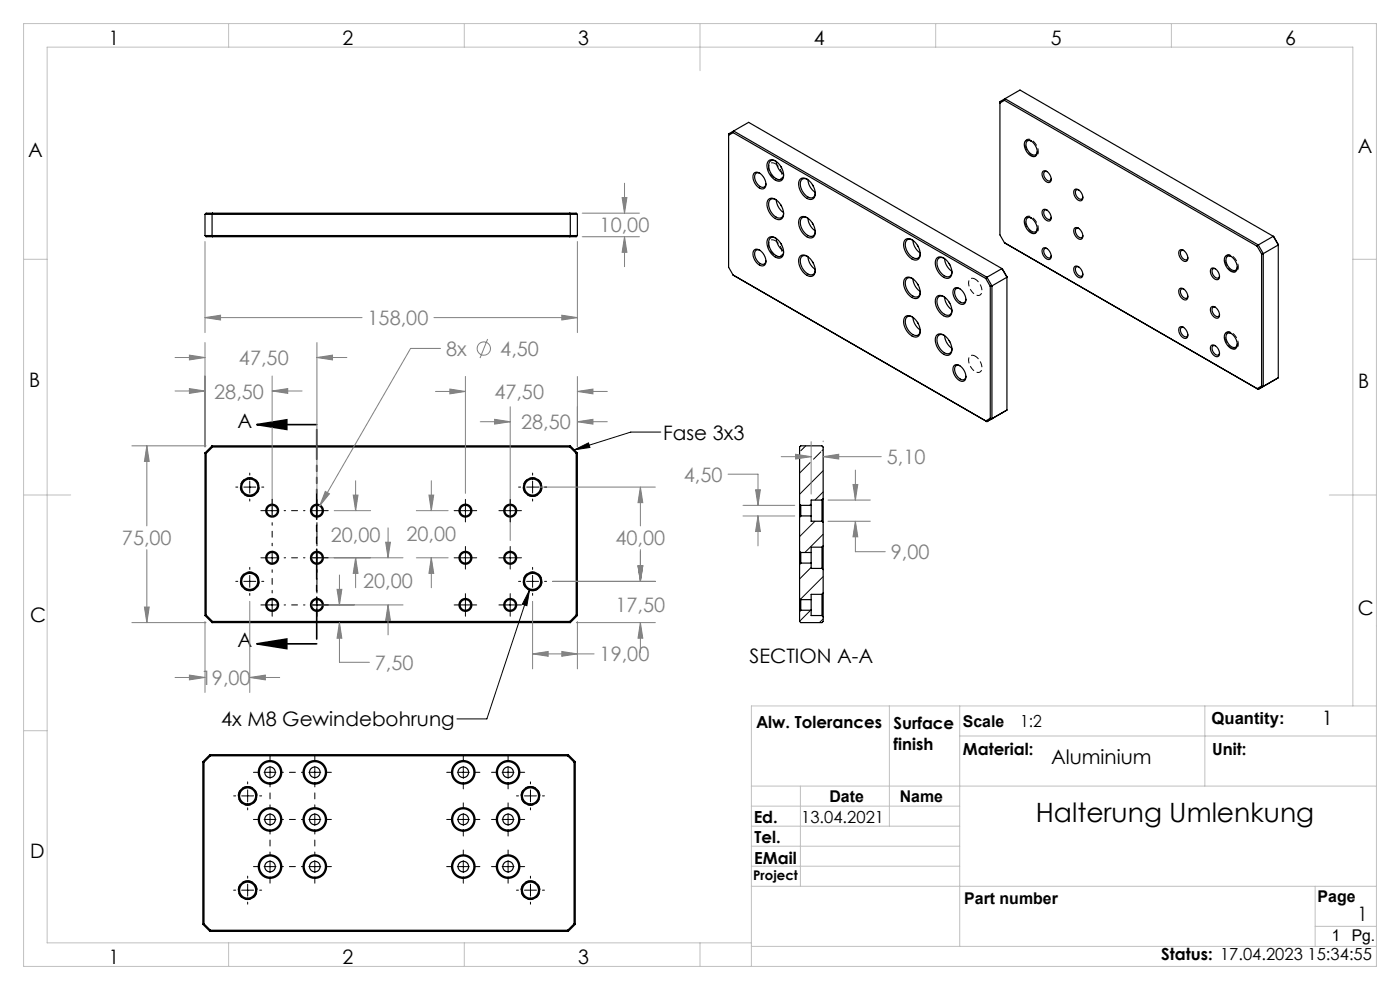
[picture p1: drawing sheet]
<svg xmlns="http://www.w3.org/2000/svg" width="297mm" height="210mm" viewBox="0 0 297 210" stroke-linecap="round" stroke-linejoin="round" font-family="sans-serif">
<g fill="none" stroke="#000" stroke-width=".25">
<path d="M155.5 28.1l-.9 .6M155.5 28.1l53.6 31M155.6 27.8l-1 .6v28.3l.9 1.6 53.9 31.1M155.6 27.8l-.1 .3M155.6 27.8l53.8 31M155.6 27.8l3.2-1.8 53.8 31M160 36.8a1.2 1.2 0 0 1 1.7 .4 2.19 2.19 0 0 1 .5 2.7 1.69 1.69 0 0 1-2.2-1.2l-.3-1zM161.2 36.8a.79 .79 0 0 0-1 .1 .79 .79 0 0 0-.1 1 1.99 1.99 0 0 0 2 1.8l.4-.7M163 34.1a1.79 1.79 0 0 1 2.5 1 2.47 2.47 0 0 1 .2 3.2 2.2 2.2 0 0 1-2.5-1.4 2.55 2.55 0 0 1-.2-2.8zM164.6 34.2a.98 .98 0 0 0-1.2 0 .98 .98 0 0 0-.3 1.1 3.1 3.1 0 0 0 2.3 2.8l.6-.3 .2-.7M164.7 34.3a3.5 3.5 0 0 0 1.5 2.6M165.6 35.3l.2 .3"/>
<path d="M169.8 38a1.79 1.79 0 0 1 2.4 1 2.47 2.47 0 0 1 .2 3.2 2.2 2.2 0 0 1-2.5-1.4 2.55 2.55 0 0 1-.1-2.8zM171.3 38a.98 .98 0 0 0-1.2 .1 .98 .98 0 0 0-.3 1.1 3.1 3.1 0 0 0 2.3 2.8l.6-.3 .3-.8M171.4 38.1a3.5 3.5 0 0 0 1.5 2.7M172.3 39.2l.2 .3M213.1 21.3l-1 .5M213.1 21.3l53.6 30.9M213.2 20.9l-1.1 .7v28.2l1 1.7 53.8 31.1M213.2 20.9l53.7 31.1M213.2 20.9l-.1 .4M213.2 20.9l3.2-1.8 53.8 31.1 1 1.6v28.3M217.6 29.8a1.69 1.69 0 0 1 2.2 1.3 1.49 1.49 0 0 1-.3 2.1 2.4 2.4 0 0 1-1.9-3.4zM218.8 29.9a.76 .76 0 0 0-.9 .1 .76 .76 0 0 0-.2 .9 2.15 2.15 0 0 0 1.9 2l.3-.3 .2-.5"/>
<path d="M221.3 36.3a1.62 1.62 0 0 1 1.7 2.1 .73 .73 0 0 1-.7 .3 .73 .73 0 0 1-.7-.4 1.55 1.55 0 0 1-.3-2zM222.1 36.4a.53 .53 0 0 0-.6 .1 .53 .53 0 0 0-.1 .7 1.06 1.06 0 0 0 1.5 1l.1-.3M43.5 45.5v4.5M43.5 45.5l.2-.3h78.5l.3 .3M43.5 45.5h79M43.5 50h79M43.5 50l.2 .2h78.5l.3-.2M45.1 45.2v5M120.9 45.2v5M122.5 45.5v4.5M160 53.1a1.2 1.2 0 0 1 1.7 .4 2.19 2.19 0 0 1 .5 2.7 1.69 1.69 0 0 1-2.2-1.2l-.3-.9zM161.2 53.1a.79 .79 0 0 0-1 .1 .79 .79 0 0 0-.1 1 1.99 1.99 0 0 0 2 1.8l.4-.7"/>
<path d="M163 50.5a1.79 1.79 0 0 1 2.5 .9 2.47 2.47 0 0 1 .2 3.3 2.2 2.2 0 0 1-2.5-1.5 2.55 2.55 0 0 1-.2-2.7zM163 42.3a1.79 1.79 0 0 1 2.5 1 2.47 2.47 0 0 1 .2 3.2 2.2 2.2 0 0 1-2.5-1.5 2.55 2.55 0 0 1-.2-2.7zM164.6 42.3a.98 .98 0 0 0-1.2 0 .98 .98 0 0 0-.3 1.2 3.1 3.1 0 0 0 2.3 2.8l.6-.3 .2-.8M164.6 50.5a.98 .98 0 0 0-1.2 0 .98 .98 0 0 0-.3 1.1 3.1 3.1 0 0 0 2.3 2.8l.6-.2 .2-.8M164.7 42.4a3.5 3.5 0 0 0 1.5 2.7M164.7 50.6a3.5 3.5 0 0 0 1.5 2.7M165.6 43.5l.2 .3M165.6 51.6l.2 .3M169.8 54.3a1.79 1.79 0 0 1 2.4 1 2.47 2.47 0 0 1 .2 3.2 2.2 2.2 0 0 1-2.5-1.4 2.55 2.55 0 0 1-.1-2.8zM169.8 46.2a1.79 1.79 0 0 1 2.4 .9 2.47 2.47 0 0 1 .2 3.3 2.2 2.2 0 0 1-2.5-1.5 2.55 2.55 0 0 1-.1-2.7zM171.3 46.2a.98 .98 0 0 0-1.2 0 .98 .98 0 0 0-.3 1.1 3.1 3.1 0 0 0 2.3 2.9l.6-.3 .3-.8M171.3 54.4a.98 .98 0 0 0-1.2 0 .98 .98 0 0 0-.3 1.1 3.1 3.1 0 0 0 2.3 2.8l.6-.3 .3-.7"/>
<path d="M171.4 46.3a3.5 3.5 0 0 0 1.5 2.7M171.4 54.5a3.5 3.5 0 0 0 1.5 2.6M172.3 47.3l.2 .3M172.3 55.5l.2 .3M192 50.9a1.79 1.79 0 0 1 2.5 .9 2.47 2.47 0 0 1 .2 3.3 2.2 2.2 0 0 1-2.5-1.5 2.55 2.55 0 0 1-.2-2.7zM192 59a1.79 1.79 0 0 1 2.5 1 2.47 2.47 0 0 1 .2 3.2 2.2 2.2 0 0 1-2.5-1.4 2.55 2.55 0 0 1-.2-2.8zM193.6 50.9a.98 .98 0 0 0-1.2 0 .98 .98 0 0 0-.3 1.1 3.1 3.1 0 0 0 2.3 2.8l.6-.2 .2-.8M193.6 59.1a.98 .98 0 0 0-1.2 0 .98 .98 0 0 0-.3 1.1 3.1 3.1 0 0 0 2.3 2.8l.6-.3 .2-.7M193.7 51a3.5 3.5 0 0 0 1.5 2.7M193.7 59.2a3.5 3.5 0 0 0 1.5 2.6M194.6 52l.2 .3M198.7 54.7a1.79 1.79 0 0 1 2.5 1 2.47 2.47 0 0 1 .2 3.2 2.2 2.2 0 0 1-2.5-1.4 2.55 2.55 0 0 1-.2-2.8z"/>
<path d="M200.3 54.8a.98 .98 0 0 0-1.2 0 .98 .98 0 0 0-.3 1.1 3.1 3.1 0 0 0 2.3 2.8l.6-.3 .2-.7M200.4 54.9a3.5 3.5 0 0 0 1.5 2.6M201.3 55.9l.2 .3M209.1 59.1l1 1.6M209.4 58.8l-.3 .3M209.4 58.8l1 1.8M212.6 57l1 1.8-3.2 1.8M212.6 57l-3.2 1.8M212.6 57l1 1.7v28.3l-4.2 2.4M217.6 46.2a1.69 1.69 0 0 1 2.2 1.2 1.49 1.49 0 0 1-.3 2.1 2.4 2.4 0 0 1-1.9-3.3zM218.8 46.2a.76 .76 0 0 0-.9 .1 .76 .76 0 0 0-.2 .9 2.15 2.15 0 0 0 1.9 2l.3-.2 .2-.5M221.3 44.5a1.62 1.62 0 0 1 1.7 2 .73 .73 0 0 1-.7 .4 .73 .73 0 0 1-.7-.5 1.55 1.55 0 0 1-.3-1.9z"/>
<path d="M221.3 52.6a1.62 1.62 0 0 1 1.7 2.1 .73 .73 0 0 1-.7 .4 .73 .73 0 0 1-.7-.5 1.55 1.55 0 0 1-.3-2zM222.1 44.6a.53 .53 0 0 0-.6 .1 .53 .53 0 0 0-.1 .7 1.06 1.06 0 0 0 1.5 1l.1-.3M222.1 52.7a.53 .53 0 0 0-.6 .2 .53 .53 0 0 0-.1 .6 1.06 1.06 0 0 0 1.5 1.1l.1-.3M228 40.2a1.62 1.62 0 0 1 1.7 2 .73 .73 0 0 1-.7 .4 .73 .73 0 0 1-.6-.5 1.55 1.55 0 0 1-.4-1.9zM228 48.3a1.62 1.62 0 0 1 1.7 2.1 .73 .73 0 0 1-.7 .4 .73 .73 0 0 1-.6-.5 1.55 1.55 0 0 1-.4-2zM228 56.5a1.62 1.62 0 0 1 1.7 2.1 .73 .73 0 0 1-.7 .3 .73 .73 0 0 1-.6-.4 1.55 1.55 0 0 1-.4-2zM228.8 40.3a.54 .54 0 0 0-.6 .1 .54 .54 0 0 0 0 .7 1.06 1.06 0 0 0 1.4 1l.1-.3M228.8 48.5a.54 .54 0 0 0-.6 .1 .54 .54 0 0 0 0 .6 1.06 1.06 0 0 0 1.4 1.1l.1-.3M228.8 56.6a.54 .54 0 0 0-.6 .1 .54 .54 0 0 0 0 .7 1.06 1.06 0 0 0 1.4 1l.1-.3M250.3 53a1.62 1.62 0 0 1 1.6 2.1 .73 .73 0 0 1-.6 .4 .73 .73 0 0 1-.7-.5 1.55 1.55 0 0 1-.3-2zM251.1 53.1a.54 .54 0 0 0-.6 .2 .54 .54 0 0 0-.1 .6 1.06 1.06 0 0 0 1.5 1.1l.1-.3M257 56.9a1.62 1.62 0 0 1 1.7 2.1 .73 .73 0 0 1-.7 .3 .73 .73 0 0 1-.7-.4 1.55 1.55 0 0 1-.3-2z"/>
<path d="M257.8 57a.53 .53 0 0 0-.6 .2 .53 .53 0 0 0 0 .6 1.06 1.06 0 0 0 1.4 1l.1-.3M260 54.3a1.69 1.69 0 0 1 2.2 1.3 1.49 1.49 0 0 1-.3 2.1 2.4 2.4 0 0 1-1.9-3.4zM261.2 54.4a.76 .76 0 0 0-.9 .1 .76 .76 0 0 0-.2 .9 2.15 2.15 0 0 0 1.9 2l.3-.3 .2-.5M266.7 52.2l.9 1.7M266.9 52l1.1 1.8M266.9 52l-.2 .2M266.9 52l3.2-1.9 1.1 1.9-3.2 1.8M267.6 53.9v28M268 53.8l-.4 .1M268 53.8v28.2M192 67.2a1.79 1.79 0 0 1 2.5 1 2.47 2.47 0 0 1 .2 3.2 2.2 2.2 0 0 1-2.5-1.5 2.55 2.55 0 0 1-.2-2.7zM193.6 67.2a.98 .98 0 0 0-1.2 .1 .98 .98 0 0 0-.3 1.1 3.1 3.1 0 0 0 2.3 2.8l.6-.3 .2-.8"/>
<path d="M193.7 67.3a3.5 3.5 0 0 0 1.5 2.7M194.6 60.2l.2 .3M194.6 68.4l.2 .3M198.7 62.9a1.79 1.79 0 0 1 2.5 1 2.47 2.47 0 0 1 .2 3.2 2.2 2.2 0 0 1-2.5-1.4 2.55 2.55 0 0 1-.2-2.8zM198.7 71.1a1.79 1.79 0 0 1 2.5 .9 2.47 2.47 0 0 1 .2 3.3 2.2 2.2 0 0 1-2.5-1.5 2.55 2.55 0 0 1-.2-2.7zM200.3 63a.98 .98 0 0 0-1.2 0 .98 .98 0 0 0-.3 1.1 3.1 3.1 0 0 0 2.3 2.8l.6-.3 .2-.7M200.3 71.1a.98 .98 0 0 0-1.2 0 .98 .98 0 0 0-.3 1.1 3.1 3.1 0 0 0 2.3 2.9l.6-.3 .2-.8M200.4 63a3.5 3.5 0 0 0 1.5 2.7M200.4 71.2a3.5 3.5 0 0 0 1.5 2.7M201.3 64.1l.2 .3M201.3 72.2l.2 .3M202.4 77.6a1.2 1.2 0 0 1 1.7 .4 2.19 2.19 0 0 1 .5 2.7 1.69 1.69 0 0 1-2.1-1.2l-.3-1z"/>
<path d="M202.4 61.3a1.2 1.2 0 0 1 1.7 .4 2.19 2.19 0 0 1 .5 2.7 1.69 1.69 0 0 1-2.1-1.2l-.3-1zM203.6 61.3a.79 .79 0 0 0-.9 .1 .79 .79 0 0 0-.2 .9 1.99 1.99 0 0 0 2 1.9l.4-.7M203.6 77.6a.79 .79 0 0 0-.9 .1 .79 .79 0 0 0-.2 1 1.99 1.99 0 0 0 2 1.8l.4-.7M210.1 60.7v28M210.4 60.6l-.3 .1M210.4 60.6v28.2M250.3 69.4a1.62 1.62 0 0 1 1.6 2 .73 .73 0 0 1-.6 .4 .73 .73 0 0 1-.7-.5 1.55 1.55 0 0 1-.3-1.9zM250.3 61.2a1.62 1.62 0 0 1 1.6 2.1 .73 .73 0 0 1-.6 .3 .73 .73 0 0 1-.7-.4 1.55 1.55 0 0 1-.3-2zM251.1 61.3a.54 .54 0 0 0-.6 .1 .54 .54 0 0 0-.1 .7 1.06 1.06 0 0 0 1.5 1l.1-.3M251.1 69.5a.54 .54 0 0 0-.6 .1 .54 .54 0 0 0-.1 .7 1.06 1.06 0 0 0 1.5 1l.1-.3M257 73.2a1.62 1.62 0 0 1 1.7 2.1 .73 .73 0 0 1-.7 .4 .73 .73 0 0 1-.7-.5 1.55 1.55 0 0 1-.3-2zM257 65.1a1.62 1.62 0 0 1 1.7 2 .73 .73 0 0 1-.7 .4 .73 .73 0 0 1-.7-.5 1.55 1.55 0 0 1-.3-1.9z"/>
<path d="M257.8 65.2a.53 .53 0 0 0-.6 .1 .53 .53 0 0 0 0 .7 1.06 1.06 0 0 0 1.4 1l.1-.3M257.8 73.4a.53 .53 0 0 0-.6 .1 .53 .53 0 0 0 0 .6 1.06 1.06 0 0 0 1.4 1.1l.1-.3M260 70.7a1.69 1.69 0 0 1 2.2 1.2 1.49 1.49 0 0 1-.3 2.1 2.4 2.4 0 0 1-1.9-3.3zM261.2 70.7a.76 .76 0 0 0-.9 .1 .76 .76 0 0 0-.2 .9 2.15 2.15 0 0 0 1.9 2l.3-.2 .2-.5M43.5 96.1l.2 .1M43.5 96.1v34.5M43.7 96.2v34.3M45 94.6l-1.5 1.5M45 94.6l.1 .2M45 94.6h76M45.1 94.8l-1.4 1.4M45.1 94.8h75.8"/>
<path d="M120.9 94.8l1.3 1.4M121 94.6l-.1 .2M121 94.6l1.5 1.5M122.2 96.2v34.3M122.5 96.1l-.3 .1M122.5 96.1v34.5M210.1 88.7l-1 .6M210.1 88.7l.3 .1M210.4 88.8l-1 .6M267.6 81.9l-.9 .5M267.6 81.9l.4 .1M268 82l-1.1 .6"/>
<path d="M271.2 80.1l-4.3 2.5M271.2 80.1l-1.1 .6M169.6 106.9v2.8M169.6 116.9v2.8M169.6 109.7v7.2M169.6 119.7v7.2M169.6 116.9l.3 .3M169.6 106.9l.3 .3M169.9 107.2v2.2M169.9 117.2v2.2M169.9 119.4l-.3 .3M169.9 119.4h2.2"/>
<path d="M169.9 117.2h2.2M169.9 109.4l-.3 .3M169.9 109.4h2.2M169.9 107.2h2.2M172.1 107.2v2.2M172.1 117.2v2.2M172.1 109.4v1.2h2.3M172.1 119.4v1.2h2.3M174.4 106.1v4.5M174.4 116.1v4.5M174.4 106.1h-2.3v1.1M174.4 116.1h-2.3v1.1"/>
<path d="M174.4 110.6l.2 .2M174.6 115.8v5M174.6 105.8v5M174.6 105.8v-11l-.2-.2h-4.5l-.3 .2v12.1M174.6 110.8v5M174.6 115.8l-.2 .3M174.6 105.8l-.2 .3M43.5 130.6l1.5 1.5M43.7 130.5l-.2 .1M43.7 130.5l1.4 1.3M45 132.1h76M45.1 131.8l-.1 .3"/>
<path d="M45.1 131.8h75.8M120.9 131.8l.1 .3M122.2 130.5l.3 .1M122.2 130.5l-1.3 1.3M122.5 130.6l-1.5 1.5M169.6 126.9v2.8M169.6 129.7v2.1l.3 .3h4.5l.2-.3v-1M169.6 126.9l.3 .3M169.9 127.2v2.2M169.9 127.2h2.2M169.9 129.4l-.3 .3M169.9 129.4h2.2"/>
<path d="M172.1 127.2v2.2M172.1 129.4v1.2h2.3M174.4 126.1v4.5M174.4 126.1h-2.3v1.1M174.4 120.6l.2 .2M174.4 130.6l.2 .2M174.6 125.8v5M174.6 120.8v5M174.6 125.8l-.2 .3M43 161.6l.3 .1M43 161.6v34.5M43.3 161.7v34.3"/>
<path d="M44.5 160.1l.1 .2M44.5 160.1h76M44.5 160.1l-1.5 1.5M44.6 160.3h75.8M44.6 160.3l-1.3 1.4M120.4 160.3l1.4 1.4M120.5 160.1l-.1 .2M120.5 160.1l1.5 1.5M121.8 161.7v34.3M122 161.6l-.2 .1M122 161.6v34.5M43 196.1l1.5 1.5"/>
<path d="M43.3 196l-.3 .1M43.3 196l1.3 1.3M44.5 197.6h76M44.6 197.3l-.1 .3M44.6 197.3h75.8M120.4 197.3l.1 .3M121.8 196l.2 .1M121.8 196l-1.4 1.3M122 196.1l-1.5 1.5"/>
<circle cx="53" cy="103.3" r="1.7"/>
<circle cx="53" cy="103.3" r="1.95"/>
<circle cx="57.7" cy="108.3" r="1.13"/>
<circle cx="57.7" cy="118.3" r="1.37"/>
<circle cx="57.7" cy="108.3" r="1.37"/>
<circle cx="57.7" cy="118.3" r="1.12"/>
<circle cx="67.2" cy="108.3" r="1.13"/>
<circle cx="67.2" cy="118.3" r="1.12"/>
<circle cx="67.2" cy="118.3" r="1.37"/>
<circle cx="67.2" cy="108.3" r="1.37"/>
<circle cx="98.7" cy="108.3" r="1.37"/>
<circle cx="98.7" cy="118.3" r="1.37"/>
<circle cx="98.7" cy="118.3" r="1.13"/>
<circle cx="98.7" cy="108.3" r="1.13"/>
<circle cx="108.2" cy="118.3" r="1.12"/>
<circle cx="108.2" cy="108.3" r="1.13"/>
<circle cx="108.2" cy="108.3" r="1.37"/>
<circle cx="108.2" cy="118.3" r="1.37"/>
<circle cx="113" cy="103.3" r="1.7"/>
<circle cx="113" cy="103.3" r="1.95"/>
<circle cx="53" cy="123.3" r="1.7"/>
<circle cx="53" cy="123.3" r="1.95"/>
<circle cx="57.7" cy="128.3" r="1.38"/>
<circle cx="57.7" cy="128.3" r="1.13"/>
<circle cx="67.2" cy="128.3" r="1.13"/>
<circle cx="67.2" cy="128.3" r="1.38"/>
<circle cx="98.7" cy="128.3" r="1.37"/>
<circle cx="98.7" cy="128.3" r="1.13"/>
<circle cx="108.2" cy="128.3" r="1.13"/>
<circle cx="108.2" cy="128.3" r="1.38"/>
<circle cx="113" cy="123.3" r="1.7"/>
<circle cx="113" cy="123.3" r="1.95"/>
<circle cx="52.5" cy="168.8" r="1.95"/>
<circle cx="52.5" cy="168.8" r="1.7"/>
<circle cx="57.3" cy="163.8" r="2.25"/>
<circle cx="57.3" cy="173.8" r="2.25"/>
<circle cx="57.3" cy="173.8" r="2.5"/>
<circle cx="57.3" cy="173.8" r="1.12"/>
<circle cx="57.3" cy="163.8" r="1.13"/>
<circle cx="57.3" cy="163.8" r="2.5"/>
<circle cx="66.8" cy="163.8" r="2.25"/>
<circle cx="66.8" cy="173.8" r="2.25"/>
<circle cx="66.8" cy="173.8" r="2.5"/>
<circle cx="66.8" cy="173.8" r="1.12"/>
<circle cx="66.8" cy="163.8" r="1.13"/>
<circle cx="66.8" cy="163.8" r="2.5"/>
<circle cx="98.3" cy="173.8" r="2.5"/>
<circle cx="98.3" cy="163.8" r="1.13"/>
<circle cx="98.3" cy="173.8" r="1.13"/>
<circle cx="98.3" cy="163.8" r="2.25"/>
<circle cx="98.3" cy="163.8" r="2.5"/>
<circle cx="98.3" cy="173.8" r="2.25"/>
<circle cx="107.8" cy="173.8" r="2.5"/>
<circle cx="107.8" cy="173.8" r="1.12"/>
<circle cx="107.8" cy="163.8" r="1.13"/>
<circle cx="107.8" cy="163.8" r="2.25"/>
<circle cx="107.8" cy="163.8" r="2.5"/>
<circle cx="107.8" cy="173.8" r="2.25"/>
<circle cx="112.5" cy="168.8" r="1.7"/>
<circle cx="112.5" cy="168.8" r="1.95"/>
<circle cx="52.5" cy="188.8" r="1.95"/>
<circle cx="52.5" cy="188.8" r="1.7"/>
<circle cx="57.3" cy="183.8" r="2.25"/>
<circle cx="57.3" cy="183.8" r="1.13"/>
<circle cx="57.3" cy="183.8" r="2.5"/>
<circle cx="66.8" cy="183.8" r="2.25"/>
<circle cx="66.8" cy="183.8" r="1.13"/>
<circle cx="66.8" cy="183.8" r="2.5"/>
<circle cx="98.3" cy="183.8" r="1.13"/>
<circle cx="98.3" cy="183.8" r="2.25"/>
<circle cx="98.3" cy="183.8" r="2.5"/>
<circle cx="107.8" cy="183.8" r="1.13"/>
<circle cx="107.8" cy="183.8" r="2.25"/>
<circle cx="107.8" cy="183.8" r="2.5"/>
<circle cx="112.5" cy="188.8" r="1.7"/>
<circle cx="112.5" cy="188.8" r="1.95"/>
</g>
<g fill="none" stroke="#000" stroke-width=".21">
<path d="M121.8 95.4l3-1.4 .3 .9zM140.2 91.7h-6.4l-12 3.7M170.9 94.6l-1 1M171.9 98.1l-2.3 2.3M174.1 95.9l-1.5 1.5M174.6 95.4l-.2 .2M174.6 99.9l-5 5M50 103.3h.4M51.7 103.3h2.6M53 100.4v.4M53 102.1v2.5M53 105.9v.4"/>
<path d="M55.3 108.3h3.7M55.3 118.3h3.7M55.5 103.3h.5M57.7 105.9v3.7M57.7 117.1v2.5M66 108.3h3.6M66 118.3h3.6M67.2 105.9v3.7M67.2 117.1v2.5M96.3 108.3h4.8M96.3 118.3h4.8M98.7 105.9v4.8"/>
<path d="M98.7 115.9v4.8M105.8 108.3h4.8M105.8 118.3h4.8M108.2 105.9v4.8M108.2 115.9v4.8M110 103.3h.4M111.7 103.3h2.6M113 100.4v.4M113 102.1v2.5M113 105.9v.4M115.5 103.3h.5M172.1 106.9l-.3 .3"/>
<path d="M172.9 110.6l-3.3 3.2M174.6 104.3l-1.7 1.8M174.6 113.3l-3.8 3.9M50 123.3h.4M51.7 123.3h2.6M53 120.4v.4M53 122.1v2.5M53 125.9v.4M55.3 128.3h3.7M55.5 123.3h.5M57.7 127.1v3.6M66 128.3h3.6"/>
<path d="M67.2 127.1v3.6M96.3 128.3h4.8M98.7 125.9v4.8M105.8 128.3h4.8M108.2 125.9v4.8M110 123.3h.4M111.7 123.3h2.6M112.3 125.2l-.5 3.3-1-.3zM112.3 125.2l-9 27.3h-6.4M113 120.4v.4M113 122.1v2.5M113 125.9v.4"/>
<path d="M115.5 123.3h.5M172 129.4l-2.4 2.4M172.1 120.4l-2.5 2.4M174.6 122.3l-4.8 4.8M174.6 131.3l-.8 .8M49.6 168.8h.4M51.3 168.8h2.5M52.5 165.9v.4M52.5 167.6v2.5M52.5 171.4v.4M53.8 173.8h.9M53.8 163.8h.9"/>
<path d="M55.1 168.8h.4M56 173.8h2.6M56 163.8h2.6M57.3 160.3v1M57.3 162.6v2.5M57.3 172.6v2.5M65.5 173.8h2.6M65.5 163.8h2.6M66.8 160.3v1M66.8 162.6v2.5M66.8 172.6v2.5M69.3 173.8h1"/>
<path d="M69.3 163.8h1M94.8 173.8h.9M94.8 163.8h.9M97 173.8h2.6M97 163.8h2.6M98.3 160.3v1M98.3 162.6v2.5M98.3 166.4v.9M98.3 170.3v1M98.3 172.6v2.5M98.3 176.4v.9M100.8 173.8h1"/>
<path d="M100.8 163.8h1M104.3 173.8h.9M104.3 163.8h.9M106.5 173.8h2.6M106.5 163.8h2.6M107.8 160.3v1M107.8 162.6v2.5M107.8 166.4v.9M107.8 170.3v1M107.8 172.6v2.5M107.8 176.4v.9M109.6 168.8h.4"/>
<path d="M110.3 173.8h1M110.3 163.8h1M111.3 168.8h2.5M112.5 165.9v.4M112.5 167.6v2.5M112.5 171.4v.4M115.1 168.8h.4M49.6 188.8h.4M51.3 188.8h2.5M52.5 185.9v.4M52.5 187.6v2.5M52.5 191.4v.4"/>
<path d="M53.8 183.8h.9M55.1 188.8h.4M56 183.8h2.6M57.3 182.6v2.5M57.3 186.4v.9M65.5 183.8h2.6M66.8 182.6v2.5M66.8 186.4v.9M69.3 183.8h1M94.8 183.8h.9M97 183.8h2.6M98.3 180.3v1"/>
<path d="M98.3 182.6v2.5M98.3 186.4v.9M100.8 183.8h1M104.3 183.8h.9M106.5 183.8h2.6M107.8 180.3v1M107.8 182.6v2.5M107.8 186.4v.9M109.6 188.8h.4M110.3 183.8h1M111.3 188.8h2.5M112.5 185.9v.4"/>
<path d="M112.5 187.6v2.5M112.5 191.4v.4M115.1 188.8h.4"/>
</g>
<g fill="none" stroke="#808080" stroke-width=".21">
<path d="M132.5 38.9v6.3M43.5 51.2v19.3M122.5 51.2v19.3M123.5 45.2h12.2M123.5 50.2h12.2M132 41.9h1l-.5 3.3zM132.5 50.2l.5 3.3h-1zM132.5 50.2v6.4M37.1 75.8h6.4M40.2 75.3l3.3 .5-3.3 .5zM43.5 72.7v22.1M43.5 67.4h33.3"/>
<path d="M43.5 67.4l3.3-.5v1zM57.7 79.8v29.6M67.2 75.8l3.3-.5v1zM67.2 72.7v32M67.2 75.8h6.4M92.1 67.4h30.4M93.5 73.9h-6.4l-19.3 33.4M98.7 79.9v24.8M103.4 71.9l-1.6 4.1M119.2 66.9l3.3 .5-3.3 .5zM122.5 79.9v14.9M28 94.6h15.7"/>
<path d="M31.1 94.6l.6 3.3h-1.1zM31.1 94.6v17M37.1 82.9h6.4M40.2 82.4l3.3 .5-3.3 .5zM57.7 82.9l3.3-.5v1zM57.7 82.9h6.4M92.4 83h6.3M95.4 82.5l3.3 .5-3.3 .5zM101.9 89.5h6.3M104.9 89l3.3 .5-3.3 .5zM108.2 86.3v28.4M122.5 89.5h6.3"/>
<path d="M122.5 83h6.3M122.5 89.5l3.3-.5v1zM122.5 83l3.3-.5v1zM165.7 96.9h6.4M168.8 96.4l3.3 .5-3.3 .5zM172.1 93.7v11.1M174.6 96.9l3.3-.5v1zM174.6 93.6v.1M174.6 96.9h12.4M181.5 99.7v6.4M31.1 116.6v15.5M66.1 118.3h19.4"/>
<path d="M69 104.2l.9 .5-2.1 2.6zM70.9 108.3h7.7M74.9 105h1.1l-.6 3.3zM75.4 118.3l.6 3.3h-1.1zM75.4 102v6.3M75.4 118.3v6.4M81.8 115h1l-.5 3.3zM82.3 112v6.3M88.3 118.3h6.8M88.3 108.3h6.8M91 105h1l-.5 3.3zM91.5 102v6.3"/>
<path d="M91.5 118.3v6.4M91.5 118.3l.5 3.3h-1zM114.3 103.3h24.7M135.9 103.3v8.3M135.9 116.6v6.7M135.9 103.3l.5 3.3h-1.1zM154.4 100.6h6.4v6.6M157.6 107.2h11M157.6 109.4h11M160.3 103.9h1l-.5 3.3zM160.8 109.4v6.4M160.8 109.4l.5 3.3h-1z"/>
<path d="M175.6 106.1h9M175.6 110.6h9M181 102.8h1l-.5 3.3zM181.5 110.6l.5 3.3h-1zM181.5 110.6v6.4h6.3M28 132.1h15.7M30.6 128.8h1.1l-.6 3.3zM43.5 131.8v15.1M53 127.6v19.3M66.1 128.3h19.4M71.5 125h1l-.5 3.3zM72 132.1l.5 3.3h-1z"/>
<path d="M72 132.1v8.4h6.4M72 122v6.3M82.3 128.3l.5 3.3h-1zM82.3 128.3v6.4M113 138.7l3.3-.5v1zM113 127.6v14.3M113 138.7h13M117.2 123.3h21.8M119.2 138.2l3.3 .5-3.3 .5zM122.3 132.1h16.7M122.5 131.8v10.1M135.3 120h1.1l-.5 3.3z"/>
<path d="M135.9 132.1v6.3M135.9 132.1l.5 3.3h-1.1zM37.1 143.7h6.4M40.2 143.2l3.3 .5-3.3 .5zM53 143.7h6.3M53 143.7l3.3-.5v1z"/>
<circle cx="102.6" cy="73.9" r="1.41"/>
</g>
<path d="M54.5 90.1l6.3-1v2zM54.5 90.1h12.7M54.5 136.6l6.3-1v2zM54.5 136.6h12.7" fill="none" stroke="#000" stroke-width=".35"/>
<path d="M53 105.3a2 2 0 0 1-1.8-2.9 2 2 0 0 1 3.4-.2 2 2 0 0 1-1.4 3.1h-.2M113 105.3a2 2 0 0 1-1.8-2.9 2 2 0 0 1 3.4-.2 2 2 0 0 1-1.4 3.1h-.2M53 125.3a2 2 0 0 1-1.8-2.9 2 2 0 0 1 3.4-.2 2 2 0 0 1-1.4 3.1h-.2M113 125.3a2 2 0 0 1-1.8-2.9 2 2 0 0 1 3.4-.2 2 2 0 0 1-1.4 3.1h-.2M52.5 166.8a2 2 0 0 0-1.7 3 2 2 0 0 0 3.4 .1 2 2 0 0 0-1.5-3.1h-.2M112.5 166.8a2 2 0 0 0-1.7 3 2 2 0 0 0 3.4 .1 2 2 0 0 0-1.5-3.1h-.2M52.5 186.8a2 2 0 0 0-1.7 3 2 2 0 0 0 3.4 .1 2 2 0 0 0-1.5-3.1h-.2M112.5 186.8a2 2 0 0 0-1.7 3 2 2 0 0 0 3.4 .1 2 2 0 0 0-1.5-3.1h-.2" fill="none" stroke="#000" stroke-width=".21" stroke-dasharray="1.3 .6" stroke-dashoffset=".1" stroke-linecap="butt"/>
<path d="M164.5 34.7a.94 .94 0 0 0-1.2 .1 .94 .94 0 0 0-.2 1.2 2.35 2.35 0 0 0 2.3 2.1 1.84 1.84 0 0 0-.1-2.6l-.8-.8M218.9 33a2.54 2.54 0 0 1-1.2-3.3 1.73 1.73 0 0 1 2.3 1.3 1.37 1.37 0 0 1-.5 2.2l-.6-.2M164.5 51.1a.94 .94 0 0 0-1.2 0 .94 .94 0 0 0-.2 1.2 2.35 2.35 0 0 0 2.3 2.2 1.84 1.84 0 0 0-.1-2.7l-.8-.7M206.9 59.2a.94 .94 0 0 0-1.2 .1 .94 .94 0 0 0-.2 1.2 2.35 2.35 0 0 0 2.3 2.1 1.84 1.84 0 0 0-.1-2.6l-.8-.8M218.9 49.3a2.54 2.54 0 0 1-1.2-3.3 1.73 1.73 0 0 1 2.3 1.3 1.37 1.37 0 0 1-.5 2.2l-.6-.2M261.3 57.5a2.54 2.54 0 0 1-1.1-3.3 1.73 1.73 0 0 1 2.2 1.3 1.37 1.37 0 0 1-.4 2.2l-.7-.2M206.9 75.6a.94 .94 0 0 0-1.2 0 .94 .94 0 0 0-.2 1.2 2.35 2.35 0 0 0 2.3 2.2 1.84 1.84 0 0 0-.1-2.7l-.8-.7M261.3 73.8a2.54 2.54 0 0 1-1.1-3.3 1.73 1.73 0 0 1 2.2 1.3 1.37 1.37 0 0 1-.4 2.2l-.7-.2" fill="none" stroke="#000" stroke-width=".21" stroke-dasharray="1.3 .6" stroke-dashoffset=".4" stroke-linecap="butt"/>
<path d="M67.2 90.1v46.5" fill="none" stroke="#000" stroke-width=".35" stroke-dasharray="6.3 1.3 1.3 1.3 1.3 1.3" stroke-dashoffset="-1"/>
<g fill="none" stroke="#c0c0c0" stroke-width=".21">
<path d="M5 5h287v200h-287zM48.5 5v5M98.5 5v5M148.5 5v10M198.5 5v5M248.5 5v5M5 55h5M287 55h5M5 105h10M282 105h10M5 155h5M188.7 149.8v25.5"/>
<path d="M203.6 149.8v51M203.6 156.1h88.4M255.6 149.8v17M287 149.8v-139.8h-277v190h149.4M292 149.8h-132.6v55.2M159.4 166.8h132.6M159.4 179.5h44.2M159.4 175.3h44.2M159.4 171h44.2M169.8 166.8v21.2M159.4 183.8h44.2M159.4 188h132.6"/>
<path d="M279 188v12.8M279 196.5h13M48.5 200v5M98.5 200v5M148.5 200v5M159.4 200.8h132.6"/>
</g>
<path d="M60.3 118.3h4.4M60.3 108.3h4.4M60.3 128.3h4.4M59.8 173.8h4.4M59.8 163.8h4.4M59.8 183.8h4.4" fill="none" stroke="#000" stroke-width=".21" stroke-dasharray="15.2 1.3 1.3 1.3" stroke-dashoffset="14.9"/>
<path d="M57.7 115.8v-4.9M67.2 115.8v-4.9M57.7 125.8v-4.9M67.2 125.8v-4.9M57.3 171.3v-4.9M66.8 171.3v-4.9M57.3 181.3v-4.9M66.8 181.3v-4.9" fill="none" stroke="#000" stroke-width=".21" stroke-dasharray="15.2 1.3 1.3 1.3" stroke-dashoffset="14.7"/>
<path d="M54.5 90.1l6.3-1v2zM54.5 136.6l6.3-1v2z" fill="#000"/>
<path d="M31.1 94.6l.6 3.3h-1.1zM30.6 128.8h1.1l-.6 3.3zM40.2 143.2l3.3 .5-3.3 .5zM53 143.7l3.3-.5v1zM119.2 138.2l3.3 .5-3.3 .5zM113 138.7l3.3-.5v1zM135.9 132.1l.5 3.3h-1.1zM135.3 120h1.1l-.5 3.3zM135.3 120h1.1l-.5 3.3zM135.9 103.3l.5 3.3h-1.1zM40.2 82.4l3.3 .5-3.3 .5zM57.7 82.9l3.3-.5v1zM75.4 118.3l.6 3.3h-1.1zM74.9 105h1.1l-.6 3.3zM122.5 89.5l3.3-.5v1zM104.9 89l3.3 .5-3.3 .5zM91.5 118.3l.5 3.3h-1zM91 105h1l-.5 3.3zM40.2 75.3l3.3 .5-3.3 .5zM67.2 75.8l3.3-.5v1zM122.5 83l3.3-.5v1zM95.4 82.5l3.3 .5-3.3 .5zM69 104.2l-1.2 3.1 2.1-2.6zM82.3 128.3l.5 3.3h-1zM81.8 115h1l-.5 3.3zM71.5 125h1l-.5 3.3zM72 132.1l.5 3.3h-1zM132 41.9h1l-.5 3.3zM132.5 50.2l.5 3.3h-1zM43.5 67.4l3.3-.5v1zM119.2 66.9l3.3 .5-3.3 .5zM160.3 103.9h1l-.5 3.3zM160.8 109.4l.5 3.3h-1zM181 102.8h1l-.5 3.3zM181.5 110.6l.5 3.3h-1zM168.8 96.4l3.3 .5-3.3 .5zM174.6 96.9l3.3-.5v1z" fill="#808080"/>
<path d="M112.3 125.2l-.5 3.3-1-.3zM121.8 95.4l3-1.4 .3 .9z" fill="#000"/>
<text font-size="5.6" x="219.7" y="174.3">Halterung Umlenkung</text>
<g font-size="4.2">
<text x="23.1" y="9.5">1</text>
<text x="72.7" y="9.5">2</text>
<text x="122.7" y="9.5">3</text>
<text x="172.7" y="9.5">4</text>
<text x="222.9" y="9.6">5</text>
<text x="272.7" y="9.5">6</text>
<text x="6" y="33.2">A</text>
<text x="288" y="32.5">A</text>
<text x="6.2" y="82">B</text>
<text x="288.1" y="82.4">B</text>
<text x="50.4" y="90.8">A</text>
<text x="140.7" y="93.3">Fase 3x3</text>
<text x="288" y="130.5">C</text>
<text x="6.4" y="132">C</text>
<text x="50.4" y="137.3">A</text>
<text x="159" y="140.7">SECTION A-A</text>
<text x="46.9" y="154.1">4x M8 Gewindebohrung</text>
<text x="280.4" y="153.8">1</text>
<text x="223" y="162.1">Aluminium</text>
<text x="6.4" y="182">D</text>
<text x="288" y="195.3">1</text>
<text x="23.1" y="204.5">1</text>
<text x="72.7" y="204.5">2</text>
<text x="122.7" y="204.5">3</text>
</g>
<g font-size="4.2" fill="#808080">
<text x="127.2" y="49.3">10,00</text>
<text x="78" y="69">158,00</text>
<text x="50.7" y="77.4">47,50</text>
<text x="94.6" y="75.5">8x</text>
<text x="106.1" y="75.5">4,50</text>
<text x="45.5" y="84.5">28,50</text>
<text x="104.9" y="84.6">47,50</text>
<text x="110.6" y="91.1">28,50</text>
<text x="188.1" y="98.5">5,10</text>
<text x="145.1" y="102.2">4,50</text>
<text x="25.9" y="115.7">75,00</text>
<text x="70.2" y="115">20,00</text>
<text x="86.2" y="114.7">20,00</text>
<text x="130.6" y="115.7">40,00</text>
<text x="189" y="118.6">9,00</text>
<text x="77" y="124.7">20,00</text>
<text x="130.6" y="129.7">17,50</text>
<text x="79.5" y="142.1">7,50</text>
<text x="127.2" y="140.3">19,00</text>
<text x="42.6" y="145.3">19,00</text>
</g>
<g font-size="3.5">
<text x="160.4" y="154.4">Alw. Tolerances</text>
<text x="189.5" y="154.6">Surface</text>
<text x="216.4" y="154.3">1:2</text>
<text x="257" y="153.5">Quantity:</text>
<text x="189.5" y="159.1">finish</text>
<text x="204.3" y="160.3">Material:</text>
<text x="257.2" y="160.1">Unit:</text>
<text x="159.9" y="174.6">Ed.</text>
<text x="160.1" y="178.7">Tel.</text>
<text x="170" y="174.6">13.04.2021</text>
<text x="160" y="183.2">EMail</text>
<text x="246.4" y="203.6">Status: 17.04.2023 15:34:55</text>
</g>
<g font-size="3.4">
<text x="204.3" y="154.3">Scale</text>
<text x="176" y="170.1">Date</text>
<text x="190.9" y="170.1">Name</text>
<text x="204.6" y="191.8">Part number</text>
<text x="279.5" y="191.3">Page</text>
<text x="282.6" y="199.6">1</text>
<text x="286.8" y="199.6">Pg.</text>
</g>
<text font-size="2.8" x="159.8" y="186.7">Project</text>
</svg>
